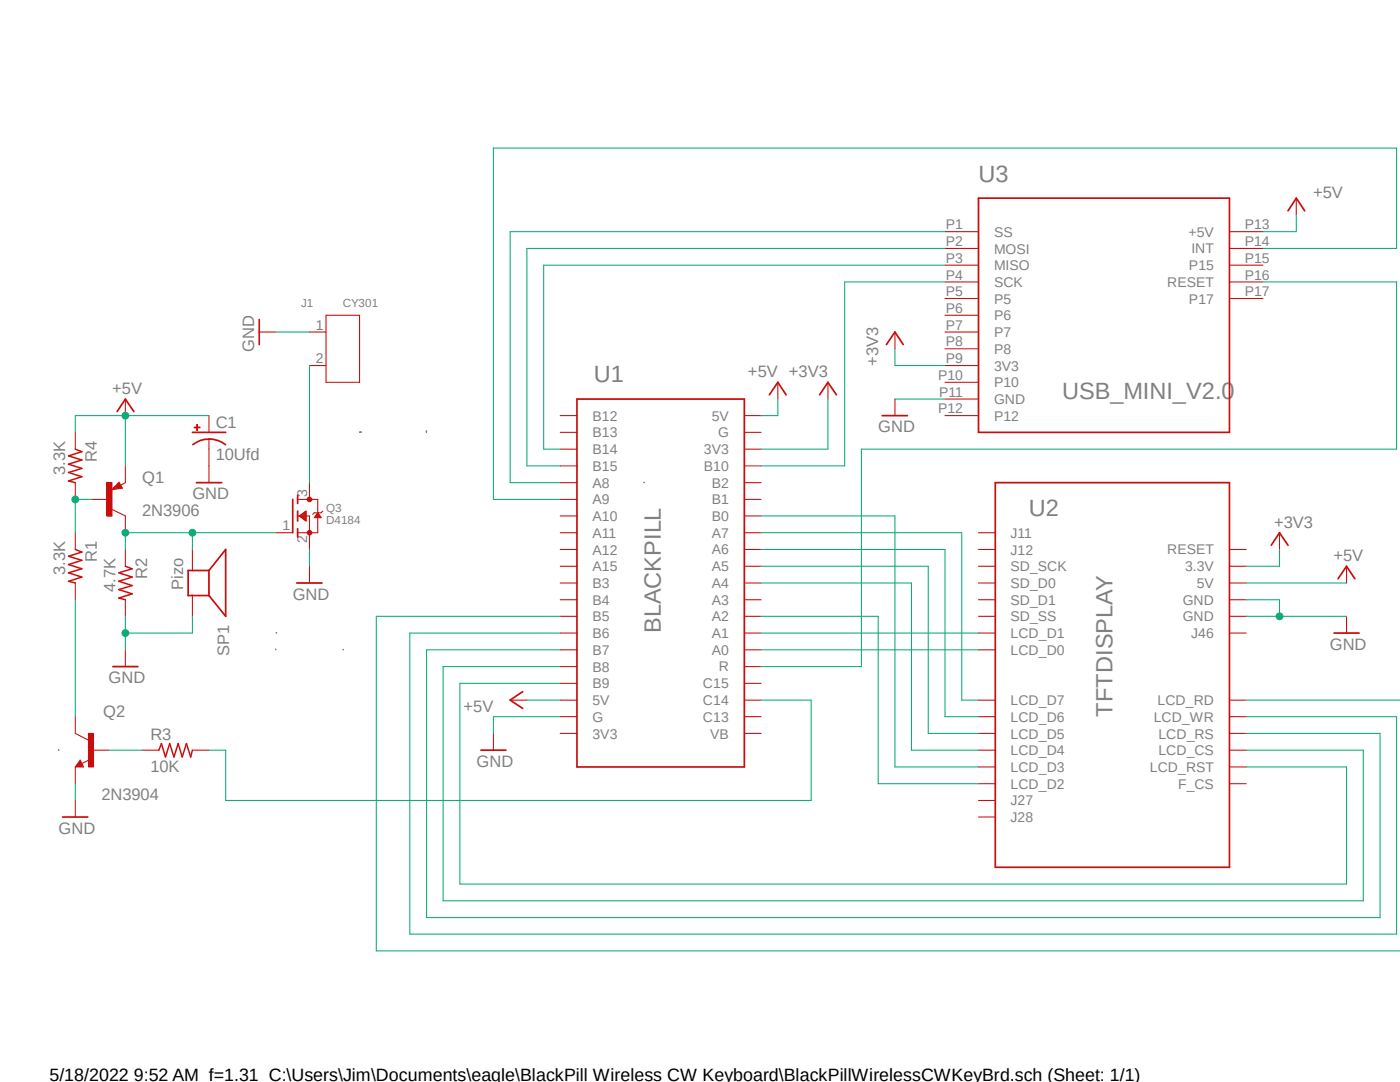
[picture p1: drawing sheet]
<svg xmlns="http://www.w3.org/2000/svg" width="279mm" height="216mm" viewBox="0 0 279 216" stroke-linecap="round" stroke-linejoin="round" font-family="sans-serif">
<path d="M9.9 29.4l269.5 158.9M279.4 31.1l-269.5 158.8" fill="none" stroke="#fff" stroke-width=".2"/>
<path d="M71.8 86.2l.3 .1z" fill-rule="evenodd" fill="#808080"/>
<path d="M71.8 86.2l.3 .1z" fill="none" stroke="#808080" stroke-width=".2"/>
<path d="M71.8 86.2l.3 .1z" fill-rule="evenodd" fill="#808080"/>
<path d="M71.8 86.2l.3 .1z" fill="none" stroke="#808080" stroke-width=".2"/>
<path d="M85 85.9l.1 .4z" fill-rule="evenodd" fill="#808080"/>
<path d="M85 85.9l.1 .4z" fill="none" stroke="#808080" stroke-width=".2"/>
<path d="M55.1 126.2l.1 .1z" fill-rule="evenodd" fill="#808080"/>
<path d="M55.1 126.2l.1 .1z" fill="none" stroke="#808080" stroke-width=".2"/>
<path d="M55 129.5l.1 .2z" fill-rule="evenodd" fill="#808080"/>
<path d="M55 129.5l.1 .2z" fill="none" stroke="#808080" stroke-width=".2"/>
<path d="M128.5 96.2l.2 .1z" fill-rule="evenodd" fill="#808080"/>
<path d="M128.5 96.2l.2 .1z" fill="none" stroke="#808080" stroke-width=".2"/>
<path d="M68.4 129.6l.2 .1z" fill-rule="evenodd" fill="#808080"/>
<path d="M68.4 129.6l.2 .1z" fill="none" stroke="#808080" stroke-width=".2"/>
<path d="M11.6 149.6l.2 .1z" fill-rule="evenodd" fill="#808080"/>
<path d="M11.6 149.6l.2 .1z" fill="none" stroke="#808080" stroke-width=".2"/>
<path d="M195.3 39.5h50.1v46.8h-50.1zM115.1 79.6h33.4v73.4h-33.4zM198.6 96.3h46.8v76.8h-46.8zM41.7 113.8h-4.2v5h4.2M41.7 113.8v5M41.7 113.8l3.3-4.2v13.4l-3.3-4.2M16 152.4l-.2 .3h.5l-.3-.7-.7 .9h1" fill="none" stroke="#c90d0c" stroke-width=".34"/>
<g fill="none" stroke="#c90d0c" stroke-width=".21">
<path d="M188.6 46.2h6.7M188.6 49.6h6.7M188.6 52.9h6.7M188.6 56.3h6.7M188.6 59.6h6.7M245.4 46.2h6.7M245.4 49.6h6.7M245.4 52.9h6.7M245.4 56.3h6.7M245.4 59.6h6.7M188.6 62.9h6.7M188.6 66.3h6.7"/>
<path d="M188.6 69.6h6.7M188.6 72.9h6.7M188.6 76.3h6.7M188.6 79.6h6.7M111.8 82.9h3.3M111.8 86.3h3.3M111.8 89.6h3.3M111.8 93h3.3M111.8 96.3h3.3M111.8 99.7h3.3M148.5 82.9h3.4M148.5 86.3h3.4"/>
<path d="M148.5 89.6h3.4M148.5 93h3.4M148.5 96.3h3.4M148.5 99.7h3.4M188.6 82.9h6.7M38.4 109.6v4.2M38.4 118.8v4.2M111.8 103h3.3M111.8 106.3h3.3M111.8 109.6h3.3M111.8 113h3.3M111.8 116.3h3.3"/>
<path d="M111.8 119.7h3.3M148.5 103h3.4M148.5 106.3h3.4M148.5 109.6h3.4M148.5 113h3.4M148.5 116.3h3.4M148.5 119.7h3.4M195.3 106.3h3.3M195.3 109.6h3.3M195.3 113h3.3M195.3 116.3h3.3M195.3 119.7h3.3"/>
<path d="M245.4 109.6h3.3M245.4 113h3.3M245.4 116.3h3.3M245.4 119.7h3.3M111.8 123h3.3M111.8 126.3h3.3M111.8 129.7h3.3M111.8 133h3.3M111.8 136.4h3.3M111.8 139.7h3.3M148.5 123h3.4M148.5 126.3h3.4"/>
<path d="M148.5 129.7h3.4M148.5 133h3.4M148.5 136.4h3.4M148.5 139.7h3.4M195.3 123h3.3M195.3 126.3h3.3M195.3 129.7h3.3M195.3 139.7h3.3M245.4 123h3.3M245.4 126.3h3.3M245.4 139.7h3.3M15 146.3l2.7 1.4"/>
<path d="M16 151.7l.7 1.3h-1.7zM17.9 151.6l-1.6 .8M111.8 143h3.3M111.8 146.3h3.3M148.5 143h3.4M148.5 146.3h3.4M195.3 143h3.3M195.3 146.3h3.3M195.3 149.7h3.3M195.3 153h3.3M195.3 156.4h3.3M195.3 159.7h3.3"/>
<path d="M245.4 143h3.3M245.4 146.3h3.3M245.4 149.7h3.3M245.4 153h3.3M245.4 156.4h3.3M195.3 163h3.3"/>
</g>
<path d="M17.7 146.3h1v6.7h-1z" fill-rule="evenodd" fill="#c90d0c"/>
<path d="M17.7 146.3h1v6.7h-1z" fill="none" stroke="#c90d0c" stroke-width=".2"/>
<path d="M23.7 96.2l.7 1.2-2 .3zM25 96.3l-1 .6M22.4 101.6l2.6 1.4M15 143v3.3M15 153v3.4M18.3 149.7h3.4" fill="none" stroke="#c90d0c" stroke-width=".21"/>
<path d="M23.7 97.1h-.5l.5-.3 .3 .5-1.3 .2 1-1 .5 .8" fill="none" stroke="#c90d0c" stroke-width=".34"/>
<path d="M21.3 96.3h1.1v6.7h-1.1z" fill-rule="evenodd" fill="#c90d0c"/>
<path d="M21.3 96.3h1.1v6.7h-1.1z" fill="none" stroke="#c90d0c" stroke-width=".2"/>
<path d="M18.3 99.7h3.4M25 93v3.3M59.4 99.7h4v6.6h-4M25 103v3.3M59.4 103h2.4v3.3M64.4 102l-.3 .3h-1.4l-.3 .3" fill="none" stroke="#c90d0c" stroke-width=".21"/>
<path d="M58.4 99.7v6.6M59.4 98.8v1.7M59.4 102v2M59.4 105.5v1.6" fill="none" stroke="#c90d0c" stroke-width=".34"/>
<circle cx="61.8" cy="106.3" r=".46" fill="#c90d0c"/>
<circle cx="61.8" cy="106.3" r=".46" fill="none" stroke="#c90d0c" stroke-width=".2"/>
<circle cx="61.8" cy="99.7" r=".46" fill="#c90d0c"/>
<circle cx="61.8" cy="99.7" r=".46" fill="none" stroke="#c90d0c" stroke-width=".2"/>
<g fill="none" stroke="#c90d0c" stroke-width=".21">
<path d="M258.7 39.5v3.4M25 79.6v3.3M51.7 66.3h3.4M61.8 66.3h3.3M61.8 72.9h3.3M65.1 62.9h6.7v13.4h-6.7zM155.2 76.3v3.3M165.2 76.3v3.3M178.6 66.3v3.3M178.6 79.6v3.3M15 86.3v3.3M15 96.3v3.4"/>
<path d="M41.7 87.6v2M61.8 96.3v3.4M15 106.3v3.3M15 116.3v3.4M25 109.6v3.4M25 119.7v3.3M55.1 106.3h3.3M59.7 103l1.4-1v2zM59.8 103h1.3M59.9 102.9h1.2M60 103.2h1.1M60 102.7h1.1"/>
<path d="M60.2 103.3h.9M60.2 102.6h.9M60.4 103.5h.7M60.4 102.5h.7M60.5 103.6h.6M60.6 102.4h.5M60.7 103.7h.4M60.7 102.2h.4M60.9 103.8h.2M60.9 102.1h.2M61.8 106.3v3.3M61.8 113v3.3"/>
<path d="M62.8 103.2h1.2M62.9 103h1M63 102.9h.8M63.1 102.7h.6M63.2 102.6h.4M63.3 102.5h.2M63.4 102.4h.1M63.4 102.3l.7 1h-1.4zM255.4 106.3v3.3M268.7 113v3.3M25 129.7v3.3M101.8 139.7h3.4"/>
<path d="M268.7 123v3.3M15 159.7v3.3M28.4 149.7h3.3M38.4 149.7h3.3M98.5 146.3v3.4"/>
</g>
<g fill="none" stroke="#c90d0c" stroke-width=".34">
<path d="M257 42.1l1.7-2.6 1.7 2.6M51.7 63.8v4.9M153.5 78.8l1.7-2.5 1.7 2.5M163.6 78.8l1.6-2.5 1.7 2.5M176.9 68.7l1.7-2.4 1.7 2.4M23.4 82.1l1.6-2.5 1.7 2.5M38.4 86.3h6.6M38.5 88.7a5.2 5.2 0 0 1 6.5 0M176.1 82.9h5M59.2 116.3h5.1M253.7 108.8l1.7-2.5 1.6 2.5M267 115.5l1.7-2.5 1.7 2.5"/>
<path d="M22.5 133h5M104.3 138l-2.5 1.7 2.5 1.7M266.2 126.3h5M96 149.7h5M12.5 163h5"/>
</g>
<path d="M15 89.6l1.3 .5-2.6 .9 2.6 .8-2.6 .8 2.6 .9-2.6 .8 2.6 .8-2.6 .9 1.3 .3M15 109.6l1.3 .6-2.6 .8 2.6 .8-2.6 .8 2.6 .9-2.6 .8 2.6 .8-2.6 .9 1.3 .3M25 113l1.4 .5-2.7 .8 2.7 .8-2.7 .9 2.7 .8-2.7 .8 2.7 .9-2.7 .8 1.3 .4M31.7 149.7l.5-1.3 .8 2.6 .9-2.6 .8 2.6 .9-2.6 .8 2.6 .8-2.6 .9 2.6 .3-1.3" fill="none" stroke="#c90d0c" stroke-width=".3"/>
<path d="M38.7 85.2h1.2v.2h-1.2z" fill-rule="evenodd" fill="#c90d0c"/>
<path d="M38.7 85.2h1.2v.2h-1.2z" fill="none" stroke="#c90d0c" stroke-width=".2"/>
<path d="M39.2 84.7h.2v1.2h-.2z" fill-rule="evenodd" fill="#c90d0c"/>
<path d="M39.2 84.7h.2v1.2h-.2z" fill="none" stroke="#c90d0c" stroke-width=".2"/>
<path d="M41.7 82.9v3.4M41.7 89.6v6.7" fill="none" stroke="#c90d0c" stroke-width=".21"/>
<path d="M39.2 96.3h5" fill="none" stroke="#c90d0c" stroke-width=".34"/>
<g fill="none" stroke="#0dab76" stroke-width=".21">
<path d="M188.6 46.2h-86.8v50.1h10M188.6 49.6h-83.4v43.4h6.6M188.6 56.3h-20v36.7h-16.7M188.6 52.9h-80.1v36.7h3.3M252.1 49.6h26.6v-20.1h-180.2v70.2h13.3M252.1 56.3h26.6v33.3h-106.8v43.4h-20M258.7 42.9v3.3h-6.6M155.2 79.6v3.3h-3.3M15 86.3v-3.4h10v10.1M151.9 106.3h40v33.4h3.4M151.9 109.6h36.7v33.4h6.7M151.9 113h33.4v33.3h10"/>
<path d="M151.9 116.3h30v33.4h13.4M151.9 103h26.7v50h16.7M248.7 116.3h20M105.2 139.7h6.6M111.8 123h-36.7v66.7h204.3M111.8 126.3h-30v60.1h196.9v-43.4h-30M111.8 129.7h-26.7v53.4h190.3v-36.8h-26.7M111.8 133h-23.4v46.7h183.7v-30h-23.4M111.8 136.4h-20v40h176.9v-23.4h-20M151.9 123h23.4v33.4h20M151.9 126.3h43.4M151.9 129.7h43.4"/>
<path d="M248.7 139.7h30.7"/>
</g>
<circle cx="25" cy="82.9" r=".68" fill="#0dab76"/>
<circle cx="25" cy="82.9" r=".68" fill="none" stroke="#0dab76" stroke-width=".2"/>
<path d="M178.6 79.6h10M25 82.9h16.7M248.7 119.7h6.7v3.3M248.7 123h20M111.8 143h-13.3v3.3" fill="none" stroke="#0dab76" stroke-width=".21"/>
<circle cx="255.4" cy="123" r=".68" fill="#0dab76"/>
<circle cx="255.4" cy="123" r=".68" fill="none" stroke="#0dab76" stroke-width=".2"/>
<path d="M61.8 109.6v3.4M25 123v6.7M38.4 123v3.3h-13.4" fill="none" stroke="#0dab76" stroke-width=".21"/>
<circle cx="25" cy="126.3" r=".68" fill="#0dab76"/>
<circle cx="25" cy="126.3" r=".68" fill="none" stroke="#0dab76" stroke-width=".2"/>
<path d="M55.1 66.3h6.7M165.2 79.6v10h-13.3M178.6 69.6v3.3h10M25 109.6v-3.3h13.4v3.3M255.4 109.6v3.4h-6.7M15 156.4v3.3" fill="none" stroke="#0dab76" stroke-width=".21"/>
<circle cx="25" cy="106.3" r=".68" fill="#0dab76"/>
<circle cx="25" cy="106.3" r=".68" fill="none" stroke="#0dab76" stroke-width=".2"/>
<path d="M38.4 106.3h16.7" fill="none" stroke="#0dab76" stroke-width=".21"/>
<circle cx="38.4" cy="106.3" r=".68" fill="#0dab76"/>
<circle cx="38.4" cy="106.3" r=".68" fill="none" stroke="#0dab76" stroke-width=".2"/>
<path d="M18.3 99.7h-3.3v6.6" fill="none" stroke="#0dab76" stroke-width=".21"/>
<circle cx="15" cy="99.7" r=".68" fill="#0dab76"/>
<circle cx="15" cy="99.7" r=".68" fill="none" stroke="#0dab76" stroke-width=".2"/>
<path d="M61.8 72.9v23.4M15 119.7v23.3M151.9 139.7h10v20h-116.9v-10h-3.3M21.7 149.7h6.7" fill="none" stroke="#0dab76" stroke-width=".21"/>
<g font-size="4.7" fill="#808080">
<text x="195.3" y="36.2">U3</text>
<text x="118.5" y="76.3">U1</text>
<text x="212" y="79.6">USB_MINI_V2.0</text>
<text x="205.3" y="103">U2</text>
<text x="131.9" y="126.3" transform="rotate(-90 131.9 126.3)">BLACKPILL</text>
<text x="222" y="143" transform="rotate(-90 222 143)">TFTDISPLAY</text>
</g>
<text font-size="3.6" x="9.9" y="215.6">5/18/2022 9:52 AM f=1.31 C:\Users\Jim\Documents\eagle\BlackPill Wireless CW Keyboard\BlackPillWirelessCWKeyBrd.sch (Sheet: 1/1)</text>
<g font-size="3.3" fill="#808080">
<text x="262" y="39.5">+5V</text>
<text x="50.7" y="70.2" transform="rotate(-90 50.7 70.2)">GND</text>
<text x="149.3" y="75.3">+5V +3V3</text>
<text x="175.3" y="72.9" transform="rotate(-90 175.3 72.9)">+3V3</text>
<text x="22.4" y="78.6">+5V</text>
<text x="43.1" y="85.5">C1</text>
<text x="175.3" y="86.3">GND</text>
<text x="13" y="94.7" transform="rotate(-90 13 94.7)">3.3K</text>
<text x="19.3" y="92.2" transform="rotate(-90 19.3 92.2)">R4</text>
<text x="43.1" y="91.8">10Ufd</text>
<text x="28.4" y="96.3">Q1</text>
<text x="38.4" y="99.7">GND</text>
<text x="28.4" y="103">2N3906</text>
<text x="254.3" y="105.3">+3V3</text>
<text x="19.3" y="112.2" transform="rotate(-90 19.3 112.2)">R1</text>
<text x="266.1" y="112">+5V</text>
<text x="13" y="114.8" transform="rotate(-90 13 114.8)">3.3K</text>
<text x="23" y="118.1" transform="rotate(-90 23 118.1)">4.7K</text>
<text x="29.3" y="115.5" transform="rotate(-90 29.3 115.5)">R2</text>
<text x="36.5" y="117.7" transform="rotate(-90 36.5 117.7)">Pizo</text>
<text x="58.4" y="119.7">GND</text>
<text x="45.7" y="130.9" transform="rotate(-90 45.7 130.9)">SP1</text>
<text x="265.4" y="129.7">GND</text>
<text x="21.7" y="136.4">GND</text>
<text x="20.6" y="143">Q2</text>
<text x="92.5" y="142">+5V</text>
<text x="30" y="147.7">R3</text>
<text x="30" y="154.1">10K</text>
<text x="95.1" y="153">GND</text>
<text x="20.2" y="159.7">2N3904</text>
<text x="11.7" y="166.4">GND</text>
</g>
<g font-size="2.8" fill="#808080">
<text x="188.8" y="45.8">P1</text>
<text x="198.4" y="47.2">SS</text>
<text x="237.2" y="47.2">+5V</text>
<text x="248.4" y="45.8">P13</text>
<text x="188.8" y="49.1">P2</text>
<text x="188.8" y="52.5">P3</text>
<text x="198.4" y="50.6">MOSI</text>
<text x="198.4" y="53.9">MISO</text>
<text x="237.3" y="53.9">P15</text>
<text x="237.8" y="50.5">INT</text>
<text x="248.4" y="49.1">P14</text>
<text x="248.4" y="52.5">P15</text>
<text x="188.8" y="55.8">P4</text>
<text x="188.8" y="59.1">P5</text>
<text x="198.4" y="57.2">SCK</text>
<text x="233" y="57.2">RESET</text>
<text x="248.4" y="55.8">P16</text>
<text x="248.4" y="59.1">P17</text>
<text x="63" y="65.8">1</text>
<text x="188.8" y="62.4">P6</text>
<text x="188.8" y="65.8">P7</text>
<text x="198.4" y="60.6">P5</text>
<text x="198.4" y="63.9">P6</text>
<text x="237.3" y="60.6">P17</text>
<text x="188.8" y="69.1">P8</text>
<text x="198.4" y="67.3">P7</text>
<text x="198.4" y="70.6">P8</text>
<text x="63" y="72.5">2</text>
<text x="187.2" y="75.8">P10</text>
<text x="188.8" y="72.5">P9</text>
<text x="198.4" y="74">3V3</text>
<text x="198.4" y="77.3">P10</text>
<text x="118.2" y="83.9">B12</text>
<text x="142" y="83.9">5V</text>
<text x="187.2" y="82.5">P12</text>
<text x="187.4" y="79.2">P11</text>
<text x="198.4" y="80.6">GND</text>
<text x="198.4" y="83.9">P12</text>
<text x="118.2" y="87.3">B13</text>
<text x="143.3" y="87.3">G</text>
<text x="118.2" y="90.6">B14</text>
<text x="118.2" y="94">B15</text>
<text x="140.5" y="93.9">B10</text>
<text x="140.5" y="90.6">3V3</text>
<text x="61.3" y="99.2" transform="rotate(-90 61.3 99.2)">3</text>
<text x="118.2" y="97.3">A8</text>
<text x="118.2" y="100.6">A9</text>
<text x="142" y="100.6">B1</text>
<text x="142" y="97.3">B2</text>
<text x="56.4" y="105.8">1</text>
<text x="118.2" y="104">A10</text>
<text x="118.2" y="107.3">A11</text>
<text x="142" y="107.3">A7</text>
<text x="142" y="104">B0</text>
<text x="201.7" y="107.3">J11</text>
<text x="61.3" y="108.3" transform="rotate(-90 61.3 108.3)">2</text>
<text x="118.2" y="110.7">A12</text>
<text x="142" y="114">A5</text>
<text x="142" y="110.6">A6</text>
<text x="201.7" y="110.7">J12</text>
<text x="233" y="110.6">RESET</text>
<text x="236.5" y="114">3.3V</text>
<text x="118.2" y="114">A15</text>
<text x="118.2" y="117.3">B3</text>
<text x="142" y="117.3">A4</text>
<text x="201.7" y="114">SD_SCK</text>
<text x="201.7" y="117.3">SD_D0</text>
<text x="238.8" y="117.3">5V</text>
<text x="118.2" y="120.7">B4</text>
<text x="118.2" y="124">B5</text>
<text x="142" y="124">A2</text>
<text x="142" y="120.7">A3</text>
<text x="201.7" y="120.7">SD_D1</text>
<text x="201.7" y="124">SD_SS</text>
<text x="236.1" y="120.7">GND</text>
<text x="236.1" y="124">GND</text>
<text x="118.2" y="127.3">B6</text>
<text x="118.2" y="130.7">B7</text>
<text x="142" y="130.6">A0</text>
<text x="142" y="127.3">A1</text>
<text x="201.7" y="127.3">LCD_D1</text>
<text x="201.7" y="130.7">LCD_D0</text>
<text x="237.7" y="127.3">J46</text>
<text x="118.2" y="134">B8</text>
<text x="118.2" y="137.3">B9</text>
<text x="140.3" y="137.3">C15</text>
<text x="143.4" y="134">R</text>
<text x="118.2" y="140.7">5V</text>
<text x="140.3" y="140.7">C14</text>
<text x="201.7" y="140.7">LCD_D7</text>
<text x="231" y="140.7">LCD_RD</text>
<text x="118.2" y="144">G</text>
<text x="118.2" y="147.4">3V3</text>
<text x="140.3" y="144">C13</text>
<text x="141.7" y="147.4">VB</text>
<text x="201.7" y="144">LCD_D6</text>
<text x="201.7" y="147.4">LCD_D5</text>
<text x="230.3" y="144">LCD_WR</text>
<text x="231.2" y="147.4">LCD_RS</text>
<text x="201.7" y="150.7">LCD_D4</text>
<text x="201.7" y="154.1">LCD_D3</text>
<text x="229.5" y="154">LCD_RST</text>
<text x="231.2" y="150.7">LCD_CS</text>
<text x="201.7" y="157.4">LCD_D2</text>
<text x="201.7" y="160.7">J27</text>
<text x="235.1" y="157.4">F_CS</text>
<text x="201.7" y="164">J28</text>
</g>
<g font-size="2.3" fill="#808080">
<text x="60.1" y="61.3">J1</text>
<text x="68.4" y="61.3">CY301</text>
<text x="65.1" y="104.6">D4184</text>
<text x="65.1" y="102.2">Q3</text>
</g>
</svg>
